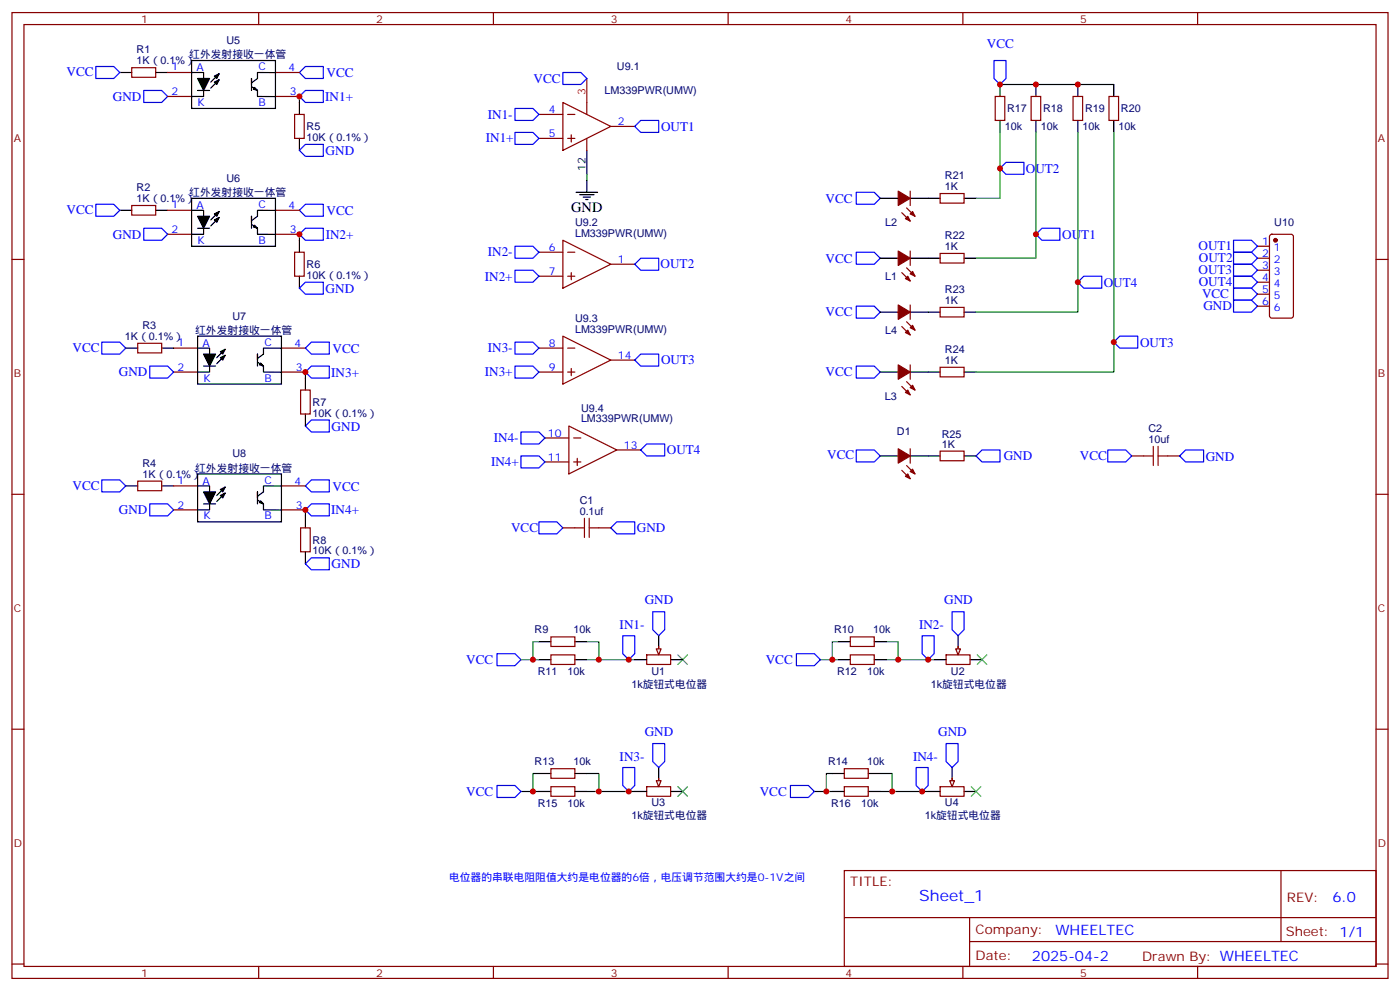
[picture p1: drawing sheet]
<svg xmlns="http://www.w3.org/2000/svg" width="412mm" height="292mm" viewBox="0 0 412 292" stroke-linecap="round" stroke-linejoin="round" font-family="sans-serif">
<g fill="none" stroke="#870000" stroke-width=".35">
<path d="M3.5 3.7h405.4v284.3h-405.4zM7.1 7.2h398.2v277.3h-398.2zM38.8 19.9h7.1v2.9h-7.1zM76.2 3.7v3.5M145.3 3.7v3.5M214.5 3.7v3.5M283.6 3.7v3.5M352.8 3.7v3.5M49.4 21.3h7M49.4 28.4h7M81.1 21.3h7.1M81.1 28.4h7.1"/>
<path d="M86.8 33.7h2.8v7h-2.8zM158.7 33.7h7.1M165.8 30.2l14.1 7-14.1 7.1zM167.2 33.7h2.1M168.3 39.7v2.1M172.9 30.2v3.5M179.9 37.2h7.1M293.2 28.4h2.8v7.1h-2.8zM303.7 28.4h2.9v7.1h-2.9zM316.1 28.4h2.8v7.1h-2.8zM326.7 28.4h2.8v7.1h-2.8zM158.7 40.7h7.1"/>
<path d="M167.2 40.7h2.1M172.9 40.7v3.6M268.1 56.3v4.2M276.9 57h7.1v2.8h-7.1zM3.5 76.4h3.6M38.8 60.5h7.1v2.8h-7.1zM49.4 61.9h7M49.4 69h7M81.1 61.9h7.1M81.1 69h7.1M86.8 74.3h2.8v7h-2.8zM158.7 74.3h7.1"/>
<path d="M165.8 70.7l14.1 7.1-14.1 7zM167.2 74.3h2.1M179.9 77.8h7.1M265.6 62.6l2.5 2.5M267.1 78.8l2.4 2.5M267.1 61.2l2.4 2.5M268.1 73.9v4.2M276.9 74.6h7.1v2.8h-7.1zM370.4 72.5h3.5M370.4 76h3.5M370.4 79.6h3.5M374.2 69.2l.4-.2h5.7l.6 .4 .1 23.6-.5 .6-5.9 .1-.6-.5-.1-23.5z"/>
<path d="M405.3 76.4h3.6M158.7 81.3h7.1M165.8 99l14.1 7-14.1 7.1zM167.2 81.3h2.1M168.3 80.3v2.1M265.6 96.1l2.5 2.5M265.6 80.3l2.5 2.4M267.1 94.7l2.4 2.5M268.1 89.8v4.2M276.9 90.5h7.1v2.8h-7.1zM370.4 83.1h3.5M370.4 86.6h3.5"/>
<path d="M370.4 90.1h3.5M40.6 101.1h7v2.8h-7zM51.2 102.5h7M51.2 109.5h7M82.9 102.5h7.1M82.9 109.5h7.1M88.5 114.8h2.9v7.1h-2.9zM158.7 102.5h7.1M158.7 109.5h7.1M167.2 102.5h2.1M167.2 109.5h2.1M168.3 108.5v2.1"/>
<path d="M179.9 106h7.1M265.6 113.8l2.5 2.4M267.1 112.4l2.4 2.4M268.1 107.4v4.3M276.9 108.1h7.1v2.8h-7.1zM160.5 128.9h7.1M160.5 136h7.1M167.6 125.4l14.1 7.1-14.1 7zM169 128.9h2.1M169 136h2.1M170 134.9v2.2M181.7 132.5h7"/>
<path d="M265.6 138.5l2.5 2.4M267.1 137.1l2.4 2.4M268.1 132.1v4.2M276.9 132.8h7.1v2.8h-7.1zM333.4 134.2h3.5M344 134.2h3.5M3.5 145.5h3.6M40.6 141.6h7v2.9h-7zM51.2 143.1h7M51.2 150.1h7M82.9 143.1h7.1M82.9 150.1h7.1"/>
<path d="M88.5 155.4h2.9v7.1h-2.9zM165.8 155.4h3.5M176.4 155.4h3.5M405.3 145.5h3.6M162.3 192.8h7v2.8h-7zM162.3 187.5h7v2.8h-7zM190.5 192.8h7.1v2.8h-7.1zM194 190.3v1.8M3.5 214.7h3.6M405.3 214.7h3.6M248.7 256.3h156.6v28.2h-156.6zM377.3 256.3v20.9"/>
<path d="M248.7 270.1h156.5M285.6 277.2h119.6M285.6 270.1v14.2M3.5 283.8h3.6M76.2 284.5v3.5M145.3 284.5v3.5M214.5 284.5v3.5M283.6 284.5v3.5M352.8 284.5v3.5M405.3 283.8h3.6"/>
</g>
<g fill="none" stroke="#000" stroke-width=".35">
<path d="M56.4 17.8h24.7v14.1h-24.7zM35.3 21.3h3.5M45.9 21.3h3.5M56.4 21.3h3.6v1.8M58.2 26.6h3.5M60 26.6v1.8h-3.6M64.6 23.5l-2.5 2.4M64.6 21.7l-2.5 2.5M74.1 24.9v-1.8v3.5M74.2 25.5l1.6 1.1v1.8h5.4M81.2 21.4l-5.4-.1v1.8l-1.7 1.3M88.2 30.2v3.5"/>
<path d="M294.6 24.9v3.5M294.6 35.5v3.5M305.2 24.9v3.5M305.2 35.5v3.5M317.5 24.9v3.5M317.5 35.5v3.5M328.1 24.9v3.5M328.1 35.5v3.5M56.4 58.4h24.7v14.1h-24.7zM88.2 40.7v3.6M169.7 56.6h6.3M170.7 57.3h4.3"/>
<path d="M171.8 58h2.1M172.5 58.7h.7M172.9 44.3v7M172.9 53.1v3.5M259.3 58.4h5.3M268.1 58.4h8.8M284 58.4h3.5M35.3 61.9h3.5M45.9 61.9h3.5M56.4 61.9h3.6v1.8M58.2 67.2h3.5M60 67.2v1.8h-3.6"/>
<path d="M64.6 64l-2.5 2.5M64.6 62.3l-2.5 2.4M74.1 65.4v-1.7v3.5M74.2 66.1l1.6 1.1v1.8h5.4M81.2 61.9h-5.4v1.8l-1.7 1.2M88.2 70.7v3.6M259.3 76h5.3M268.1 76h8.8M284 76h3.5M58.2 99h24.7v14.1h-24.7zM88.2 81.3v3.5M259.3 91.9h5.3"/>
<path d="M268.1 91.9h8.8M284 91.9h3.5M37 102.5h3.6M47.6 102.5h3.6M58.2 102.5h3.5v1.7M60 107.8h3.5M61.7 107.8v1.7h-3.5M66.3 104.6l-2.4 2.5M66.3 102.8l-2.4 2.5M75.8 106v-1.8v3.6M75.9 106.7l1.7 1.1v1.7l5.4 .1M83 102.5h-5.4v1.7l-1.7 1.3"/>
<path d="M90 111.3v3.5M259.3 109.5h5.3M268.1 109.5h8.8M284 109.5h3.5M58.2 139.5h24.7v14.1h-24.7zM90 121.9v3.5M259.3 134.2h5.3M268.1 134.2h8.8M284 134.2h3.5M37 143.1h3.6M47.6 143.1h3.6M58.2 143.1h3.5v1.7"/>
<path d="M60 148.3h3.5M61.7 148.3v1.8h-3.5M66.3 145.2l-2.4 2.4M66.3 143.4l-2.4 2.5M75.8 146.6v-1.8v3.5M75.9 147.2l1.7 1.1v1.8h5.4M83 143.1h-5.4v1.7l-1.7 1.3M90 151.9v3.5M90 162.5v3.5M158.7 194.2h3.6M158.7 188.9h3.6M169.3 194.2h3.6"/>
<path d="M169.3 188.9h3.6M187 194.2h3.5M194 187.1v3.6M197.6 194.2h3.5"/>
</g>
<g fill="#000" stroke="#000" stroke-width=".35">
<path d="M58.2 23.1h3.5l-1.7 3.5zM63.1 24.2l1.5-.7-.7 1.4zM63.1 22.4l1.5-.7-.7 1.4zM75 25.7l.8 .9-1.2-.4zM58.2 63.7h3.5l-1.7 3.5zM63.1 64.7l1.5-.7-.7 1.4zM63.1 63l1.5-.7-.7 1.4zM75 66.3l.8 .9-1.2-.4zM60 104.2h3.5l-1.8 3.6zM64.9 105.3l1.4-.7-.7 1.4zM64.9 103.5l1.4-.7-.7 1.4zM76.8 106.9l.8 .9-1.2-.4z"/>
<path d="M60 144.8h3.5l-1.8 3.5zM64.9 145.9l1.4-.7-.7 1.4zM64.9 144.1l1.4-.7-.7 1.4zM76.8 147.4l.8 .9-1.2-.3z"/>
</g>
<g fill="none" stroke="#00f" stroke-width=".35">
<path d="M28.2 19.6h5.3l1.8 1.7-1.8 1.8h-5.3zM90 19.6h5.2v3.5h-5.2l-1.8-1.8zM292.8 17.8h3.5v5.3l-1.7 1.8-1.8-1.8zM42.3 26.6h5.3l1.8 1.8-1.8 1.8h-5.3zM88.2 28.4l1.8-1.8h5.2v3.6h-5.2zM151.7 31.9h5.3l1.7 1.8-1.7 1.8h-5.3zM151.7 39h5.3l1.7 1.7-1.7 1.8h-5.3zM165.8 21.3h5.3l1.8 1.8-1.8 1.8h-5.3zM188.7 35.5h5.3v3.5h-5.3l-1.7-1.8zM88.2 44.3l1.8-1.8h5.2v3.5h-5.2zM252.2 56.6h5.3l1.8 1.8-1.8 1.7h-5.3zM294.6 49.6l1.7-1.8h5.3v3.5h-5.3z"/>
<path d="M28.2 60.1h5.3l1.8 1.8-1.8 1.8h-5.3zM42.3 67.2h5.3l1.8 1.8-1.8 1.7h-5.3zM88.2 69l1.8-1.8h5.2v3.5h-5.2zM88.2 61.9l1.8-1.8h5.2v3.6h-5.2zM151.7 72.5h5.3l1.7 1.8-1.7 1.7h-5.3zM151.7 79.6h5.3l1.7 1.7-1.7 1.8h-5.3zM187 77.8l1.7-1.8h5.3v3.6h-5.3zM252.2 74.3h5.3l1.8 1.7-1.8 1.8h-5.3zM306.9 67.2h5.3v3.5h-5.3l-1.7-1.7zM363.4 77.8h5.3l1.7 1.8-1.7 1.7h-5.3zM363.4 70.7h5.3l1.7 1.8-1.7 1.8h-5.3zM363.4 74.3h5.3l1.7 1.7-1.7 1.8h-5.3z"/>
<path d="M88.2 84.8l1.8-1.7h5.2v3.5h-5.2zM252.2 90.1h5.3l1.8 1.8-1.8 1.8h-5.3zM317.5 83.1l1.8-1.8h5.3v3.5h-5.3zM329.8 99h5.3v3.5h-5.3l-1.7-1.8zM363.4 88.4h5.3l1.7 1.7-1.7 1.8h-5.3zM363.4 84.8h5.3l1.7 1.8-1.7 1.8h-5.3zM363.4 81.3h5.3l1.7 1.8-1.7 1.7h-5.3zM30 100.7h5.3l1.7 1.8-1.7 1.7h-5.3zM44.1 107.8h5.3l1.8 1.7-1.8 1.8h-5.3zM90 109.5l1.7-1.7h5.3v3.5h-5.3zM90 102.5l1.7-1.8h5.3v3.5h-5.3zM151.7 100.7h5.3l1.7 1.8-1.7 1.7h-5.3z"/>
<path d="M151.7 107.8h5.3l1.7 1.7-1.7 1.8h-5.3zM187 106l1.7-1.8h5.3v3.6h-5.3zM252.2 107.8h5.3l1.8 1.7-1.8 1.8h-5.3zM90 125.4l1.7-1.8h5.3v3.6h-5.3zM153.5 127.2h5.2l1.8 1.7-1.8 1.8h-5.2zM153.5 134.2h5.2l1.8 1.8-1.8 1.8h-5.2zM188.7 132.5l1.8-1.8h5.3v3.5h-5.3zM252.2 132.5h5.3l1.8 1.7-1.8 1.8h-5.3zM287.5 134.2l1.8-1.7h5.3v3.5h-5.3zM326.3 132.5h5.3l1.8 1.7-1.8 1.8h-5.3zM349.2 132.5h5.3v3.5h-5.3l-1.7-1.8zM30 141.3h5.3l1.7 1.8-1.7 1.7h-5.3z"/>
<path d="M44.1 148.3h5.3l1.8 1.8-1.8 1.8h-5.3zM90 150.1l1.7-1.8h5.3v3.6h-5.3zM90 143.1l1.7-1.8h5.3v3.5h-5.3zM158.7 153.6h5.3l1.8 1.8-1.8 1.8h-5.3zM179.9 155.4l1.8-1.8h5.3v3.6h-5.3zM90 166l1.7-1.8h5.3v3.5h-5.3zM146.4 192.4h5.3l1.8 1.8-1.8 1.8h-5.3zM183.4 187.1h3.6v5.3l-1.8 1.8-1.8-1.8zM192.3 180.1h3.5v5.3l-1.8 1.7-1.7-1.7z"/>
</g>
<path d="M88.2 28.4v1.8M294.6 39v19.4h-7.1M294.6 24.9h33.5M305.2 39v37h-17.7M317.5 39v52.9h-30M328.1 39v70.5h-40.6M172.9 51.3v1.8M88.2 69v1.7M90 109.5v1.8M90 150.1v1.8M172.9 194.2h14.1" fill="none" stroke="#008700" stroke-width=".35"/>
<path d="M336.9 134.2h2.8M339.7 131.4v5.7M341.1 131.4v5.7M341.1 134.2h2.9M169.3 155.4h2.9M172.2 152.6v5.6M173.6 152.6v5.6M173.6 155.4h2.8" fill="none" stroke="#a10000" stroke-width=".35"/>
<g fill="#870000" stroke="#870000" stroke-width=".35">
<path d="M264.6 132.1l3.5 2.1-3.5 2.1z"/>
<path d="M268.1 138.8l.7-.7 .7 1.4z"/>
<path d="M267.4 139.5l.7 1.4-1.4-.7z"/>
<path d="M264.6 107.4l3.5 2.1-3.5 2.2z"/>
<path d="M268.1 114.1l.7-.7 .7 1.4z"/>
<path d="M266.7 115.5l.7-.7 .7 1.4z"/>
<path d="M264.6 89.8l3.5 2.1-3.5 2.1z"/>
<path d="M268.1 96.5l.7-.7 .7 1.4z"/>
<path d="M266.7 97.9l.7-.7 .7 1.4z"/>
<path d="M264.6 73.9l3.5 2.1-3.5 2.1z"/>
<path d="M268.1 80.6l.7-.7 .7 1.4z"/>
<path d="M266.7 82l.7-.7 .7 1.4z"/>
<path d="M264.6 56.3l3.5 2.1-3.5 2.1z"/>
<path d="M268.1 63l.7-.7 .7 1.4z"/>
<path d="M267.4 63.7l.7 1.4-1.4-.7z"/>
<circle cx="375.7" cy="70.7" r=".53"/>
</g>
<path d="M199.7 192.8l2.8 2.8M202.5 192.8l-2.8 2.8" fill="none" stroke="#3c3" stroke-width=".35"/>
<path d="M172.9 23.1v7.1" fill="none" stroke="#f00" stroke-width=".35"/>
<path d="M193.3 191h1.4l-.7 1.8z" fill="#f0f0f0" stroke="#870000" stroke-width=".35"/>
<path d="M153.5 194.2h5.2M158.7 188.9h-1.7v5.3M172.9 188.9h3.5v5.3M241.7 194.2h5.2M246.9 188.9h-1.7v5.3M261.1 188.9h3.5v5.3" fill="none" stroke="#008700" stroke-width=".35"/>
<path d="M275.2 194.2h3.5M282.2 187.1v3.6M285.8 194.2h3.5" fill="none" stroke="#000" stroke-width=".35"/>
<path d="M278.7 192.8h7.1v2.8h-7.1zM282.2 190.3v1.8" fill="none" stroke="#870000" stroke-width=".35"/>
<path d="M281.5 191h1.4l-.7 1.8z" fill="#f0f0f0" stroke="#870000" stroke-width=".35"/>
<path d="M287.9 192.8l2.8 2.8M290.7 192.8l-2.8 2.8" fill="none" stroke="#3c3" stroke-width=".35"/>
<path d="M261.1 194.2h14.1M153.5 233h5.2M158.7 227.7h-1.7v5.3M172.9 227.7h3.5v5.3" fill="none" stroke="#008700" stroke-width=".35"/>
<path d="M246.9 188.9h3.6M246.9 194.2h3.6M257.5 188.9h3.6M257.5 194.2h3.6M187 233h3.5M194 226v3.5M197.6 233h3.5" fill="none" stroke="#000" stroke-width=".35"/>
<path d="M250.5 187.5h7v2.8h-7zM250.5 192.8h7v2.8h-7zM190.5 231.6h7.1v2.8h-7.1zM194 229.1v1.8" fill="none" stroke="#870000" stroke-width=".35"/>
<path d="M234.6 192.4h5.3l1.8 1.8-1.8 1.8h-5.3zM271.6 187.1h3.6v5.3l-1.8 1.8-1.8-1.8zM280.5 180.1h3.5v5.3l-1.8 1.7-1.7-1.7z" fill="none" stroke="#00f" stroke-width=".35"/>
<path d="M193.3 229.8h1.4l-.7 1.8z" fill="#f0f0f0" stroke="#870000" stroke-width=".35"/>
<path d="M199.7 231.6l2.8 2.8M202.5 231.6l-2.8 2.8" fill="none" stroke="#3c3" stroke-width=".35"/>
<path d="M172.9 233h14.1M239.9 233h5.3M245.2 227.7h-1.8v5.3M259.3 227.7h3.5v5.3" fill="none" stroke="#008700" stroke-width=".35"/>
<path d="M158.7 227.7h3.6M158.7 233h3.6M169.3 227.7h3.6M169.3 233h3.6M273.4 233h3.5M280.5 226v3.5M284 233h3.5" fill="none" stroke="#000" stroke-width=".35"/>
<path d="M162.3 226.3h7v2.8h-7zM162.3 231.6h7v2.8h-7zM276.9 231.6h7.1v2.8h-7.1zM280.5 229.1v1.8" fill="none" stroke="#870000" stroke-width=".35"/>
<path d="M192.3 218.9h3.5v5.3l-1.8 1.8-1.7-1.8zM146.4 231.2h5.3l1.8 1.8-1.8 1.8h-5.3zM183.4 226h3.6v5.2l-1.8 1.8-1.8-1.8z" fill="none" stroke="#00f" stroke-width=".35"/>
<path d="M279.8 229.8h1.4l-.7 1.8z" fill="#f0f0f0" stroke="#870000" stroke-width=".35"/>
<path d="M286.1 231.6l2.8 2.8M288.9 231.6l-2.8 2.8" fill="none" stroke="#3c3" stroke-width=".35"/>
<path d="M259.3 233h14.1" fill="none" stroke="#008700" stroke-width=".35"/>
<path d="M245.2 227.7h3.5M245.2 233h3.5M255.8 227.7h3.5M255.8 233h3.5" fill="none" stroke="#000" stroke-width=".35"/>
<path d="M248.7 226.3h7.1v2.8h-7.1zM248.7 231.6h7.1v2.8h-7.1z" fill="none" stroke="#870000" stroke-width=".35"/>
<path d="M278.7 218.9h3.5v5.3l-1.7 1.8-1.8-1.8zM232.8 231.2h5.3l1.8 1.8-1.8 1.8h-5.3zM269.9 226h3.5v5.2l-1.8 1.8-1.7-1.8z" fill="none" stroke="#00f" stroke-width=".35"/>
<g fill="#c00">
<circle cx="294.6" cy="24.9" r=".88"/>
<circle cx="317.5" cy="24.9" r=".88"/>
<circle cx="305.2" cy="24.9" r=".88"/>
<circle cx="90" cy="109.5" r=".88"/>
<circle cx="90" cy="150.1" r=".88"/>
<circle cx="88.2" cy="28.4" r=".88"/>
<circle cx="88.2" cy="69" r=".88"/>
<circle cx="294.6" cy="49.6" r=".88"/>
<circle cx="305.2" cy="69" r=".88"/>
<circle cx="317.5" cy="83.1" r=".88"/>
<circle cx="328.1" cy="100.7" r=".88"/>
<circle cx="185.2" cy="194.2" r=".88"/>
<circle cx="176.4" cy="194.2" r=".88"/>
<circle cx="157" cy="194.2" r=".88"/>
<circle cx="245.2" cy="194.2" r=".88"/>
<circle cx="264.6" cy="194.2" r=".88"/>
<circle cx="273.4" cy="194.2" r=".88"/>
<circle cx="157" cy="233" r=".88"/>
<circle cx="176.4" cy="233" r=".88"/>
<circle cx="185.2" cy="233" r=".88"/>
<circle cx="243.4" cy="233" r=".88"/>
<circle cx="262.8" cy="233" r=".88"/>
<circle cx="271.6" cy="233" r=".88"/>
</g>
<text font-size="4.6" fill="#00f" x="270.8" y="265.3">Sheet_1</text>
<text font-size="4.2" x="168.3" y="62.3">GND</text>
<g font-size="4.2" fill="#00f">
<text x="392.5" y="265.6">6.0</text>
<text x="310.9" y="275.1">WHEELTEC</text>
<text x="304" y="282.9">2025-04-2</text>
</g>
<g font-size="3.9" fill="#00f">
<text x="290.7" y="14">VCC</text>
<text x="19.6" y="22.5">VCC</text>
<text x="96.2" y="22.7">VCC</text>
<text x="33.2" y="29.7">GND</text>
<text x="95.8" y="29.7">IN1+</text>
<text x="157.2" y="24.4">VCC</text>
<text x="143.7" y="34.9">IN1-</text>
<text x="143.1" y="41.9">IN1+</text>
<text x="194.7" y="38.6">OUT1</text>
<text x="95.9" y="45.6">GND</text>
<text x="302.2" y="50.9">OUT2</text>
<text x="243.2" y="59.6">VCC</text>
<text x="19.6" y="63.1">VCC</text>
<text x="96.2" y="63.3">VCC</text>
<text x="33.2" y="70.2">GND</text>
<text x="95.9" y="70.2">IN2+</text>
<text x="312.9" y="70.3">OUT1</text>
<text x="143.7" y="75.5">IN2-</text>
<text x="243.2" y="77.3">VCC</text>
<text x="353" y="73.7">OUT1</text>
<text x="353.2" y="77.2">OUT2</text>
<text x="142.8" y="82.6">IN2+</text>
<text x="194.6" y="79">OUT2</text>
<text x="353" y="80.7">OUT3</text>
<text x="95.9" y="86.2">GND</text>
<text x="325.1" y="84.4">OUT4</text>
<text x="353.1" y="84.2">OUT4</text>
<text x="354.1" y="87.9">VCC</text>
<text x="243.2" y="93.2">VCC</text>
<text x="354.5" y="91.3">GND</text>
<text x="21.4" y="103.6">VCC</text>
<text x="98" y="103.8">VCC</text>
<text x="143.7" y="103.7">IN3-</text>
<text x="194.7" y="107.3">OUT3</text>
<text x="335.8" y="102">OUT3</text>
<text x="35" y="110.8">GND</text>
<text x="97.6" y="110.8">IN3+</text>
<text x="142.8" y="110.8">IN3+</text>
<text x="243.2" y="110.8">VCC</text>
<text x="97.7" y="126.8">GND</text>
<text x="145.5" y="130.2">IN4-</text>
<text x="144.6" y="137.3">IN4+</text>
<text x="196.4" y="133.7">OUT4</text>
<text x="243.7" y="135.3">VCC</text>
<text x="295.7" y="135.3">GND</text>
<text x="318.1" y="135.4">VCC</text>
<text x="355.2" y="135.6">GND</text>
<text x="21.4" y="144.2">VCC</text>
<text x="98" y="144.4">VCC</text>
<text x="35" y="151.4">GND</text>
<text x="97.6" y="151.4">IN4+</text>
<text x="150.5" y="156.6">VCC</text>
<text x="187.6" y="156.8">GND</text>
<text x="97.7" y="167.3">GND</text>
<text x="189.9" y="177.8">GND</text>
<text x="278.1" y="177.8">GND</text>
<text x="182.5" y="185.1">IN1-</text>
<text x="270.7" y="185.1">IN2-</text>
<text x="137.4" y="195.5">VCC</text>
<text x="225.6" y="195.5">VCC</text>
<text x="189.9" y="216.6">GND</text>
<text x="276.4" y="216.6">GND</text>
<text x="182.5" y="223.9">IN3-</text>
<text x="269" y="223.9">IN4-</text>
<text x="137.4" y="234.3">VCC</text>
<text x="223.8" y="234.3">VCC</text>
</g>
<g font-size="3.9" fill="#800">
<text x="250.5" y="260.9">TITLE:</text>
<text x="379.1" y="265.6">REV:</text>
<text x="287.4" y="275.1">Company:</text>
<text x="378.7" y="275.7">Sheet: 1/1</text>
<text x="287.4" y="282.8">Date:</text>
<text x="336.4" y="282.8">Drawn By: WHEELTEC</text>
</g>
<g font-size="3.2" fill="#800">
<text x="41.6" y="6.7">1</text>
<text x="110.8" y="6.7">2</text>
<text x="179.9" y="6.7">3</text>
<text x="249.1" y="6.7">4</text>
<text x="318.2" y="6.7">5</text>
<text x="4.1" y="41.8">A</text>
<text x="405.9" y="41.8">A</text>
<text x="4.1" y="110.9">B</text>
<text x="405.9" y="110.9">B</text>
<text x="4.1" y="180.1">C</text>
<text x="405.9" y="180.1">C</text>
<text x="4.1" y="249.2">D</text>
<text x="405.9" y="249.2">D</text>
<text x="41.6" y="287.5">1</text>
<text x="110.8" y="287.5">2</text>
<text x="179.9" y="287.5">3</text>
<text x="249.1" y="287.5">4</text>
<text x="318.2" y="287.5">5</text>
</g>
<g font-size="3.2" fill="#000080">
<text x="40.2" y="15.6">R1</text>
<text x="55.7" y="17.2">红外发射接收一体管</text>
<text x="66.7" y="12.9">U5</text>
<text x="40.2" y="18.9">1K（0.1%）</text>
<text x="181.7" y="20.7">U9.1</text>
<text x="178.1" y="27.8">LM339PWR(UMW)</text>
<text x="296.7" y="33.1">R17</text>
<text x="307.3" y="33.1">R18</text>
<text x="319.6" y="33.1">R19</text>
<text x="330.2" y="33.1">R20</text>
<text x="90.3" y="41.5">10K（0.1%）</text>
<text x="90.3" y="38.4">R5</text>
<text x="296" y="38.4">10k</text>
<text x="306.6" y="38.4">10k</text>
<text x="318.9" y="38.4">10k</text>
<text x="329.5" y="38.4">10k</text>
<text x="66.7" y="53.5">U6</text>
<text x="278.4" y="52.7">R21</text>
<text x="40.2" y="59.4">1K（0.1%）</text>
<text x="40.2" y="56.2">R2</text>
<text x="55.7" y="57.7">红外发射接收一体管</text>
<text x="278.4" y="55.9">1K</text>
<text x="169.4" y="69.7">LM339PWR(UMW)</text>
<text x="169.4" y="66.5">U9.2</text>
<text x="260.7" y="66.6">L2</text>
<text x="278.4" y="70.3">R22</text>
<text x="375.4" y="66.5">U10</text>
<text x="278.4" y="73.6">1K</text>
<text x="90.3" y="82.1">10K（0.1%）</text>
<text x="90.3" y="79">R6</text>
<text x="260.7" y="82.4">L1</text>
<text x="278.4" y="89.4">1K</text>
<text x="278.4" y="86.2">R23</text>
<text x="68.4" y="94.1">U7</text>
<text x="169.4" y="94.7">U9.3</text>
<text x="36.8" y="100.1">1K（0.1%）</text>
<text x="42" y="96.8">R3</text>
<text x="57.5" y="98.3">红外发射接收一体管</text>
<text x="169.4" y="97.9">LM339PWR(UMW)</text>
<text x="260.7" y="98.3">L4</text>
<text x="278.4" y="107.1">1K</text>
<text x="278.4" y="103.8">R24</text>
<text x="92.1" y="119.5">R7</text>
<text x="260.6" y="117.7">L3</text>
<text x="92.1" y="122.7">10K（0.1%）</text>
<text x="171.1" y="124.4">LM339PWR(UMW)</text>
<text x="171.1" y="121.2">U9.4</text>
<text x="264.2" y="128.1">D1</text>
<text x="277.4" y="131.8">1K</text>
<text x="277.4" y="128.8">R25</text>
<text x="338.3" y="130.4">10uf</text>
<text x="338.3" y="127.1">C2</text>
<text x="42" y="137.4">R4</text>
<text x="68.4" y="134.6">U8</text>
<text x="42" y="140.6">1K（0.1%）</text>
<text x="57.5" y="138.9">红外发射接收一体管</text>
<text x="170.8" y="148.3">C1</text>
<text x="170.8" y="151.5">0.1uf</text>
<text x="92.1" y="160.1">R8</text>
<text x="92.1" y="163.2">10K（0.1%）</text>
<text x="157.5" y="186.5">R9</text>
<text x="169" y="186.5">10k</text>
<text x="245.7" y="186.5">R10</text>
<text x="257.2" y="186.5">10k</text>
<text x="158.4" y="198.8">R11</text>
<text x="167.2" y="198.8">10k</text>
<text x="186" y="202.4">1k旋钮式电位器</text>
<text x="191.9" y="198.6">U1</text>
<text x="246.6" y="198.8">R12</text>
<text x="255.4" y="198.8">10k</text>
<text x="274.2" y="202.4">1k旋钮式电位器</text>
<text x="280.1" y="198.6">U2</text>
<text x="157.5" y="225.3">R13</text>
<text x="169" y="225.3">10k</text>
<text x="243.9" y="225.3">R14</text>
<text x="255.4" y="225.3">10k</text>
<text x="158.4" y="237.7">R15</text>
<text x="167.2" y="237.7">10k</text>
<text x="191.9" y="237.4">U3</text>
<text x="244.8" y="237.7">R16</text>
<text x="253.6" y="237.7">10k</text>
<text x="278.4" y="237.4">U4</text>
<text x="186" y="241.2">1k旋钮式电位器</text>
<text x="272.4" y="241.2">1k旋钮式电位器</text>
</g>
<g font-size="3.2" fill="#00f">
<text x="50.5" y="20.6">1</text>
<text x="57.9" y="21">A</text>
<text x="76.1" y="20.6">C</text>
<text x="85" y="21">4</text>
<text x="50.5" y="28">2</text>
<text x="85.4" y="28">3</text>
<text x="58.2" y="31.2">K</text>
<text x="76.1" y="31.2">B</text>
<text x="161.7" y="33.3">4</text>
<text x="161.7" y="40.4">5</text>
<text x="182" y="36.9">2</text>
<text x="50.5" y="61.2">1</text>
<text x="57.9" y="61.6">A</text>
<text x="76.1" y="61.2">C</text>
<text x="85" y="61.6">4</text>
<text x="50.5" y="68.6">2</text>
<text x="58.2" y="71.8">K</text>
<text x="76.1" y="71.8">B</text>
<text x="85.4" y="68.6">3</text>
<text x="161.7" y="73.9">6</text>
<text x="182" y="77.4">1</text>
<text x="371.8" y="72.1">1</text>
<text x="371.8" y="75.7">2</text>
<text x="375.2" y="73.9">1</text>
<text x="375.2" y="77.4">2</text>
<text x="161.7" y="81">7</text>
<text x="371.8" y="79.2">3</text>
<text x="371.8" y="82.7">4</text>
<text x="375.2" y="81">3</text>
<text x="371.8" y="86.3">5</text>
<text x="371.8" y="89.8">6</text>
<text x="375.2" y="84.5">4</text>
<text x="375.2" y="88">5</text>
<text x="375.2" y="91.5">6</text>
<text x="52.3" y="101.8">1</text>
<text x="77.9" y="101.8">C</text>
<text x="59.6" y="102.1">A</text>
<text x="86.8" y="102.1">4</text>
<text x="161.7" y="102.1">8</text>
<text x="182" y="105.7">14</text>
<text x="52.3" y="109.2">2</text>
<text x="60" y="112.4">K</text>
<text x="77.9" y="112.4">B</text>
<text x="87.1" y="109.2">3</text>
<text x="161.7" y="109.2">9</text>
<text x="161.4" y="128.6">10</text>
<text x="161.4" y="135.6">11</text>
<text x="183.8" y="132.1">13</text>
<text x="52.3" y="142.3">1</text>
<text x="59.6" y="142.7">A</text>
<text x="77.9" y="142.3">C</text>
<text x="86.8" y="142.7">4</text>
<text x="52.3" y="149.8">2</text>
<text x="87.1" y="149.8">3</text>
<text x="60" y="152.9">K</text>
<text x="77.9" y="152.9">B</text>
<text x="132.3" y="259.5">电位器的串联电阻阻值大约是电位器的6倍，电压调节范围大约是0-1V之间</text>
</g>
<text font-size="3.2" fill="#f00" x="172.5" y="28" transform="rotate(-90 172.5 28)">3</text>
<text font-size="3.2" x="172.5" y="50.4" transform="rotate(-90 172.5 50.4)">12</text>
</svg>
